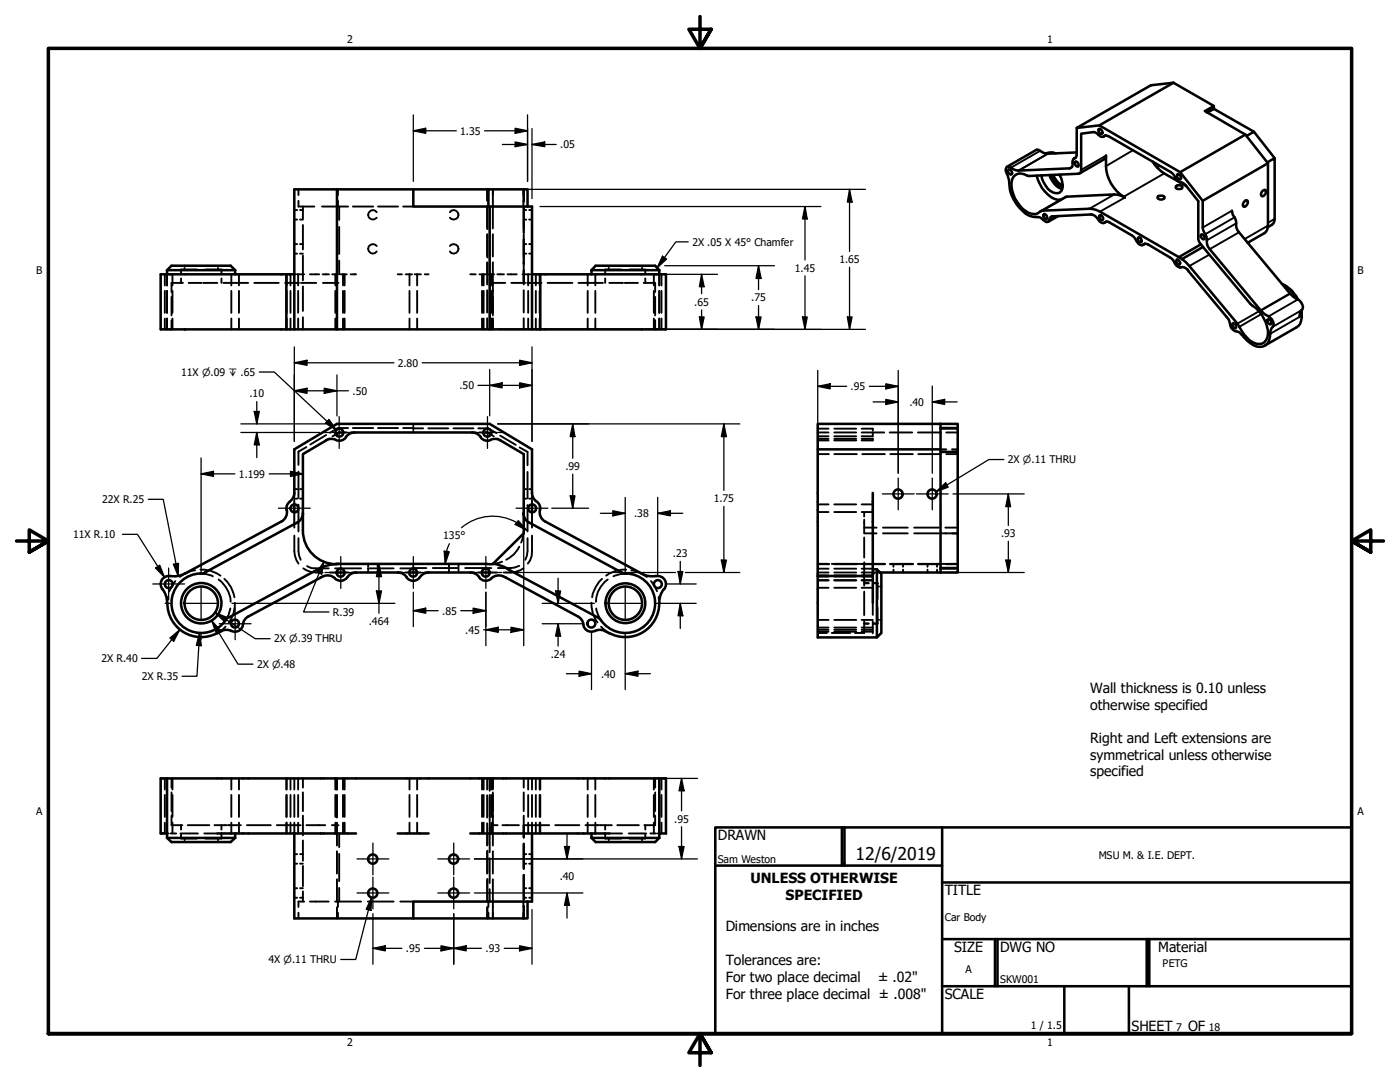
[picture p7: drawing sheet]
<svg xmlns="http://www.w3.org/2000/svg" width="279mm" height="216mm" viewBox="0 0 279 216" stroke-linecap="round" stroke-linejoin="round" font-family="sans-serif">
<!-- layer: Hidden (ANSI) -->
<g fill="none" stroke="#000" stroke-width=".38">
<path d="M59.6 37.8v1.1M67.4 37.8v1.1M97.2 37.8v2.2M97.3 37.8v2.3M98.4 37.8v2.2M104.5 37.8v1.1M104.5 37.8v2.5M32.9 54.7v2.3M32.9 58v4.4M33.3 54.7v2.3M33.3 58v4.4M34.2 59.2v3.7"/>
<path d="M34.4 54.7v2.3M34.4 58v4.4M36.1 55.6v.9M36.5 56.5h-2.3v1.8M36.8 53v.3M36.8 53.5v.3M37.7 56.5h2.6M39.3 53.8h-3.2v.9M40.6 56.5h2.8M41 53.8h3.2v.9M43.5 53v.3M43.5 53.5v.3"/>
<path d="M44.2 55.6v.9M44.6 56.5h4.9M46.2 54.7v2.3M46.2 58v4.4M47.7 54.7v2.3M47.7 58v4.4M50.7 56.5h4.9M56.9 56.5h2.8M57.2 54.7v2.3M57.2 58v4.4M58 54.7v2.3M58 58v4.4"/>
<path d="M58.7 48.7h.6M58.7 50.6h.6M58.7 41.9h.6M58.7 43.8h.6M58.7 54.7h.3M59.2 54.7h1.5M59.5 54.7v2.3M59.5 58v4.4M59.6 40.1v1.1h3.1M59.9 48.7h.6M59.9 50.6h.6M59.9 41.9h.6"/>
<path d="M59.9 43.8h.6M60.1 56.5h3M60.5 41.2v2.4M60.5 44.9v4.9M60.5 51v4.9M60.5 57.2v4.8M61.8 54.7h1.9M64.3 41.2h5.2M64.4 54.7h1.3M64.5 56.5h2.7M66.3 54.7h1.1M66.9 54.7v2.3"/>
<path d="M66.9 58v4.4M67.2 54.7v2.3M67.2 58v4.4M67.4 40.1v1.1M67.4 56.5h.2M67.7 41.2v2.7M67.7 45.3v5.4M67.7 52v2.7M67.9 54.7h1.3M68.5 54.7v2.3M68.5 58v4.4M68.8 54.7v2.3"/>
<path d="M68.8 58v4.4M70 54.7h.9M70.4 41.2h4.1M70.9 54.7h.2M75.2 49.1a.94 .94 0 0 0-1.4-.2 .94 .94 0 0 0 0 1.4 .94 .94 0 0 0 1.4-.1M75.2 42.4a.94 .94 0 0 0-1.4-.2 .94 .94 0 0 0 0 1.4 .94 .94 0 0 0 1.4-.2M75.4 41.2h4M79.4 54.7h.8M80.5 41.2h2M81 54.7h1.2M81.7 54.7v2.3M81.7 58v4.4"/>
<path d="M82.7 54.7h1.3M83.2 54.7v2.3M83.2 58v4.4M84.8 54.7h.7M89.8 42.4a.94 .94 0 0 1 1.4-.2 .94 .94 0 0 1 0 1.4 .94 .94 0 0 1-1.4-.2M89.8 49.1a.94 .94 0 0 1 1.4-.2 .94 .94 0 0 1 0 1.4 .94 .94 0 0 1-1.4-.1M93.9 54.7h.1M94.1 54.7h.8M95.7 54.7h1.3M96.2 54.7v2.3M96.2 58v4.4M96.5 54.7v2.3"/>
<path d="M96.5 58v4.4M97.2 41.1v4.5M97.2 46.7v4.5M97.2 52.3v4.5M97.2 57.9v4.5M97.3 41.2v4.5M97.3 46.8v4.6M97.3 52.5v2.2M97.5 54.7h1.1M97.7 54.7v2.3M97.7 58v4.4M98 54.7v2.3"/>
<path d="M98 58v4.4M98.4 40.1v5.5M98.4 46.7v4.5M98.4 52.3v10.6M98.4 56.5h2.4M99.3 54.7h1.3M101.3 54.7h1.8M102 56.5h2.8M104.3 54.7h1.4M104.5 40.1v1.1M104.5 41.1v5.4M104.5 46.7v10.1"/>
<path d="M104.5 57.9v4.5M104.5 48.7h.5M104.5 50.6h.5M104.5 41.9h.5M104.5 43.8h.5M105.2 56.5h2.9M105.4 54.7v2.3M105.4 58v4.4M105.6 48.7h.6M105.6 50.6h.6M105.6 41.9h.6M105.6 43.8h.6"/>
<path d="M105.9 54.7h.3M106.9 54.7v2.3M106.9 58v4.4M107.7 54.7v2.3M107.7 58v4.4M109.3 56.5h4.9M115.4 56.5h4.9M117.3 54.7v2.3M117.3 58v4.4M118.8 54.7v2.3M118.8 58v4.4M120.8 55.6v.9"/>
<path d="M121.5 53v.3M121.5 53.5v.3M121.6 56.5h2.7M124 53.8h-3.2v.9M124.7 56.5h2.6M125.6 53.8h3.2v.9M128.1 53v.3M128.1 53.5v.3M128.5 56.5h2.2v1.8M128.8 55.6v.9M130.5 54.7v2.3M130.5 58v4.4"/>
<path d="M130.7 59.2v3.7M131.6 54.7v2.3M131.6 58v4.4M132 54.7v2.3M132 58v4.4M32.9 63.6v2.1M33.3 63.6v2.1M34.2 63.9v1.8M34.4 63.6v2.1M46.2 63.6v2.1M47.7 63.6v2.1M57.2 63.6v2.1"/>
<path d="M58 63.6v2.1M59.5 63.6v2.1M60.5 63.3v2.4M66.9 63.6v2.1M67.2 63.6v2.1M68.5 63.6v2.1M68.8 63.6v2.1M81.7 63.6v2.1M83.2 63.6v2.1M96.2 63.6v2.1M96.5 63.6v2.1M97.2 63.5v2.2"/>
<path d="M97.7 63.6v2.1M98 63.6v2.1M98.4 63.5v2.2M104.5 63.5v2.2M105.4 63.6v2.1M106.9 63.6v2.1M107.7 63.6v2.1M117.3 63.6v2.1M118.8 63.6v2.1M130.5 63.6v2.1M130.7 63.9v1.8M131.6 63.6v2.1"/>
<path d="M132 63.6v2.1M58.7 98.4v.7M58.7 99.9v.7M58.7 97.6h.6M58.7 99.5h.6M59.6 94.1v5.3M59.9 97.6h.6M59.9 99.5h.6M61.2 89.2l-1.6 .9v2.7M65.1 86.8l-3.2 1.9M65.7 87.5l-.6 .4M67.1 86.7l-.7 .4"/>
<path d="M68.5 86.3h.7M69.5 85.4h-2.1l-1.6 1M70 86.3h.7M70.4 85.4h4.1M75.4 85.4h4M82.5 85.2v.2h-2M82.5 84.6v.3M82.5 86v.3M84.5 85.5h-2v.3M85.5 85.5h4M90.5 85.5h4M94.2 86.3h.7"/>
<path d="M95.4 85.5h2.1l1.6 .9M95.7 86.3h.8M97.9 86.7l.7 .4M99.3 87.5l.6 .4M99.8 86.9l3.1 1.9M103.7 89.3l1.6 .9v2.6M104.5 97.6h.5M104.5 99.5h.5M105.3 94.2v5.2M105.6 97.6h.6M105.6 99.5h.6M106.2 98.4v.7"/>
<path d="M106.2 99.9v.7M163.2 86.3h2.2M163.2 87.6h2.2M163.2 87.9h2.2M163.2 87.1h2.2M163.2 85.5h2.2M163.2 90.6h2.2M166.5 86.3h4.4M166.5 87.6h4.4M166.5 87.9h4.4M166.5 87.1h4.4M166.5 85.5h4.4"/>
<path d="M166.5 90.6h4.5M172 86.3h4.5M172 87.6h2.2M172 85.5h2.2v.4M172.1 90.6h4.5M174.2 87.5v.4h-2.2M174.2 86.3v.8h-2.2M177.5 86.3h4.6M177.7 90.6h4.5M183.2 86.3h4.5M183.3 90.6h4.5M187.7 89.7h1.1"/>
<path d="M187.7 90.1h1.1M188.8 86.3h2.3M188.8 90.6h2.3M190 89.7h1.1M190 90.1h1.1M33.5 119.1l-.2 1.2M35 116l-1.2 2M36.8 114.5l-.9 .6M38.9 113.8l-.7 .1-1.2 .5M39.9 114.5l1.2 .1 1.4 .4M40 113.7a6.2 6.2 0 0 1 4 1.2M43.6 115.6a6 6 0 0 1 2.4 4.5"/>
<path d="M44.8 115.5a6.2 6.2 0 0 1 2 3.7M58.7 106.9l.2 4 .7 1.6M58.7 102.2v3.1M59.6 107.4v2.6l.1 .9 .3 .8M59.6 100.7v5.3M60.5 113.4a5.4 5.4 0 0 0 3.9 .8M61.3 113l.8 .3 3.5 .1M65.8 114.2h1.4M66.9 113.4h5.2M68.8 114.2h.7M70.3 114.2h.8M73.4 113.4h5.1"/>
<path d="M73.5 112.5v.6M73.5 113.7v.5M75.4 112.5v.6M75.4 113.7v.5M79.4 114.2h.8M79.9 113.4h2.6v.3M81 114.2h.7M82.5 113.1v.2h2.6M82.5 112.5v.3M82.5 114v.2M83.2 114.2h.8M84.8 114.2h.7"/>
<path d="M86.4 113.3h5.2M89.6 112.5v.6M89.6 113.7v.5M91.5 112.5v.6M91.5 113.7v.5M92.8 113.3h5.2M93.9 114.2h.8M95.4 114.2h.8M97.7 114.2h1.4M100.2 112.1l-1.8 .4M103.6 112.9l-1.6 .4h-2.6M103.6 109.1a5.5 5.5 0 0 1-2.6 2.6"/>
<path d="M104.5 113.4a5.7 5.7 0 0 1-4 .8M104.5 106.4l-.5 1.9M105.3 107.4v2.6l-.1 .9-.4 .8M105.3 100.8v5.2M106.2 106.9l-.1 4-.3 .9-.5 .7M106.2 102.2v3.1M120.1 115.5a6.5 6.5 0 0 0-1.9 3.7M121.3 115.6a5.7 5.7 0 0 0-2.4 4.5M125 113.7a6.2 6.2 0 0 0-4 1.2M125 114.5l-1.2 .1-1.4 .4M126 113.8l.8 .1 1.2 .5M128.1 114.5l1 .6"/>
<path d="M129.9 116l.7 .9 .5 1.1M131.4 119.1l.2 1.2M163.2 114.2h2.2M163.2 115h2.2M163.2 114.8h2.2M163.2 115.8h2.2M163.2 117.3h2.2M163.2 102.2h2.2M163.2 100.6h2.2M163.2 113.5h2.2M163.2 112.5h2.2M163.2 112.6h2.2"/>
<path d="M166 112.5h10.6M166.5 114.2h4.4M166.5 115h4.4M166.5 114.8h4.4M166.5 115.8h4.4M166.5 117.3h4.4M166.5 102.2h4.4M166.5 100.6h4.4M166.5 113.5h4.4M166.5 112.6h4.5M172 114.2h2.7M172 115h2.2"/>
<path d="M172 114.8h2.2M172 115.8h2.2M172 117.3h2.2M172 102.2h2.2M172 100.6h2.2M172 113.5h2.2M172.1 112.6h4.5M172.5 102.4v.7M172.5 103.7v2.6M172.5 107.3v4M172.5 112.2v2.1M172.5 114.4v2.4"/>
<path d="M172.5 118v4.7M172.5 105.3h2.4M172.5 106.4h2.4M172.5 116.4h.9M172.5 116.3h.9M174.2 116.3l.9 .1M174.2 116.4h.9M175.1 114.2h.5M175.1 116.4v3.2M175.1 117h.3M175.6 117h.3M176.2 105.3h5"/>
<path d="M176.2 106.4h5M177.7 112.5h4.5M177.7 112.6h4.5M178.3 112.5v.6M178.3 113.7v.5M180.2 112.5v.6M180.2 113.7v.5M182.4 105.3h5M182.4 106.4h5M183.3 112.5h7.8M183.3 112.6h4.5M185.1 112.5v.6"/>
<path d="M185.1 113.7v.5M187 112.5v.6M187 113.7v.5M187.7 106.4h3.4M188.7 105.3h2.4M188.8 112.6h2.3M45 125l-1.6 1.4M46 121.4l-.4 1.3-.6 1.1M46.9 120.3a5.9 5.9 0 0 1-1.2 3.9M118 120.3a5.9 5.9 0 0 0 1.3 3.9M119 121.4l.4 1.3 .6 1.1M120 125l1.6 1.4"/>
<path d="M163.2 125.7h2.2M163.2 126h2.2M163.2 125.2h2.2M163.2 123.7h2.2M163.2 126.3h1.8M166 126.3h3.7M166.5 125.7h4.4M166.5 126h4.4M166.5 125.2h4.4M166.5 123.7h4.4M172 125.7h2.2M172 126h2.2"/>
<path d="M172 125.2h2.2M172 123.7h2.2M172.5 124v2.3h-1.9M172.5 124.4h.9M172.5 124.5h.9M174.2 120.3v2.4M174.2 124v2.4M174.2 124.4h.9M175.1 121.2v3.3h-.9M175.1 123.7h.3M175.6 123.7h.3M32.9 155.3v2.2"/>
<path d="M32.9 158.6v4.4M33.3 155.3v2.2M33.3 158.6v4.4M34.2 155.3v1.9M34.2 158.1v3.8M34.4 155.3v2.2M34.4 158.6v4.4M46.2 155.3v2.2M46.2 158.6v4.4M47.7 155.3v2.2M47.7 158.6v4.4M57.1 155.3v2.2"/>
<path d="M57.1 158.6v4.4M57.2 155.3v2.2M57.2 158.6v4.4M58 155.3v2.2M58 158.6v4.4M58.7 155.3v2.2M58.7 158.6v4.4M59.5 155.3v2.2M59.5 158.6v4.4M60.5 155.3v1.9M60.5 158.1v3.8M66.9 155.3v2.2"/>
<path d="M66.9 158.6v4.4M67.2 155.3v2.2M67.2 158.6v4.5M68.5 155.3v2.2M68.5 158.6v4.4M68.8 155.3v2.2M68.8 158.6v4.4M81.7 155.3v2.2M81.7 158.6v4.4M83.2 155.3v2.2M83.2 158.6v4.4M96.2 155.3v2.2"/>
<path d="M96.2 158.6v4.4M96.5 155.3v2.2M96.5 158.6v4.4M97.2 155.3v2.2M97.2 158.7v4.4M97.7 155.3v2.5M97.7 158.6v5.3M98 155.3v2.2M98 158.6v4.4M98.4 155.3v2.2M98.4 158.1v10.6M104.5 155.3v1.9"/>
<path d="M104.5 158.1v3.8M105.4 155.3v2.2M105.4 158.6v4.4M106.2 155.3v2.2M106.2 158.6v4.4M106.9 155.3v2.2M106.9 158.6v4.4M107.7 155.3v2.2M107.7 158.6v4.4M107.8 155.3v2.2M107.8 158.6v4.4M117.3 155.3v2.2"/>
<path d="M117.3 158.6v4.4M118.8 155.3v2.2M118.8 158.6v4.4M130.5 155.3v2.2M130.5 158.6v4.4M130.7 155.3v1.9M130.7 158.1v3.8M131.6 155.3v2.2M131.6 158.6v4.4M132 155.3v2.2M132 158.6v4.4M32.9 164.1v2.2"/>
<path d="M33.3 164.1v2.2h.4M34 166.3h1.2M34.2 162.8v1.9h2.2M34.4 164.1v2.2M36 166.3h.8M36.1 166.4v.9h3.2M36.1 164.7v.8M36.8 167.3v.2M36.8 167.8v.2M37 166.3h2.5M37.5 164.7h4.3M40.8 166.3h2.6"/>
<path d="M42.8 164.7h2.4M43.5 167.3v.2M43.5 167.8v.2M44.2 166.4v.9h-3.2M44.2 164.7v.8M45.5 164.7h2.6M46.2 164.1v2.2M47.7 164.1v2.2M49.3 164.7h4.7M55.2 164.7h4.8M57.1 164.1v2.2M57.2 164.1v2.2"/>
<path d="M58 164.1v2.2M58.7 164.1v2.2M58.7 170.4h.6M58.7 172.3h.6M58.7 177.2h.6M58.7 179.1h.6M59.5 164.1v2.2M59.9 170.4h.6M59.9 172.3h.6M59.9 177.2h.6M59.9 179.1h.6M60.5 162.8v3.9"/>
<path d="M60.5 167.7v4.1M60.5 172.8v4M60.5 177.9v2M60.7 179.9h-1.1v1.1M61.2 164.7h3.7M61.8 179.9h3.8M66.2 164.7h1.4M66.9 179.9h5.2M66.9 164.1v2.2M67.2 164.1v4.6M67.2 169.9v4.4M67.2 175.5v4.4"/>
<path d="M67.4 179.9v1.1M67.7 166.3v2.7M67.7 170.4v5.4M67.7 177.2v2.7M68.5 164.1v2.2M68.8 164.1v2.2M73.4 179.9h5.1M79.9 179.9h2.6M81.7 164.1v2.2M83.2 164.1v2.2M96.2 164.1v2.2M96.5 164.1v2.2"/>
<path d="M97.2 164.3v4.4M97.2 169.9v4.4M97.2 175.5v4.4M97.3 166.3v2.3M97.3 169.7v4.5M97.3 175.4v4.5M97.5 179.9v1.1M97.7 164.1v6M97.7 171.3v4.9M97.7 177.4v2.5M98 164.1v2.2M98.4 164.7h.9"/>
<path d="M98.4 169.9v4.4M98.4 175.5v5.5M100.3 164.7h3.3M104.5 179.9v1.1M104.5 170.4h.5M104.5 172.3h.5M104.5 177.2h.5M104.5 179.1h.5M104.5 162.8v4.3M104.5 168.3v5.1M104.5 174.6v4.9M104.8 164.7h4.8"/>
<path d="M105.4 164.1v2.2M105.6 170.4h.6M105.6 172.3h.6M105.6 177.2h.6M105.6 179.1h.6M106.2 164.1v2.2M106.9 164.1v2.2M107.7 164.1v2.2M107.8 164.1v2.2M110.8 164.7h4.8M116.8 164.7h2.7M117.3 164.1v2.2"/>
<path d="M118.8 164.1v2.2M119.7 164.7h2.4M120.8 166.4v.9h3.2M120.8 164.7v.8M121.5 167.3v.2M121.5 167.8v.2M121.6 166.3h2.5M123.2 164.7h4.3M125.5 166.3h2.5M128.1 166.3h.9M128.1 167.3v.2M128.1 167.8v.2"/>
<path d="M128.8 166.4v.9h-3.2M128.8 164.7v.8M129.8 166.3h1.1M130.5 164.1v2.2M130.7 162.8v1.9h-2.1M131.6 164.1v2.2h-.3M132 164.1v2.2M59.6 182.1v1.2M67.2 181v2.3M67.4 182.1v1.2M97.2 181v2.3M97.3 181v2.3"/>
<path d="M97.5 182.1v1.2M98.4 181v2.3M104.5 182.1v1.2M104.5 180.8v2.5"/>
</g>
<!-- layer: Visible (ANSI) -->
<g fill="none" stroke="#000" stroke-width=".51">
<path d="M234.2 16.5l8.1 4.6-1.8 1.1 8 4.7 4.5 5.7M67.2 37.8v27.9M82.5 37.8h15M201.3 33.8a.72 .72 0 0 1 .6 .9l-.2 .2a.72 .72 0 0 1-.4-1.1zM206.9 35.1a6.5 6.5 0 0 0 4.2 4.8l.6-.1M209.4 34.9a4.2 4.2 0 0 0 2.6 2.8M209.7 34.9a3.6 3.6 0 0 0 2.4 2.4M210.2 34.9a3.6 3.6 0 0 0 1.9 2.1M210.7 30.6a2.25 2.25 0 0 0-2 .1M211.4 34.9a2.83 2.83 0 0 1 .2 3.5 2.27 2.27 0 0 1-2.9-1.4l-.7-1.3-.2-.7M214.6 32.3l.1-.1a.72 .72 0 0 1 .4 1.1 .66 .66 0 0 1-.5-1zM214.7 31.4l-.5 .3"/>
<path d="M214.9 25.5v5.4a1.09 1.09 0 0 1-.7 .9l-.1 .3a1.47 1.47 0 0 1-.4 1.4l-.2 .1-10.2 .4a3.1 3.1 0 0 1-1.9-.7l-.3-.1a.88 .88 0 0 0-.2 1.3 6.1 6.1 0 0 1 .6 2.8 8 8 0 0 0 3.9 5.8l1.3 .2a2.89 2.89 0 0 1 2.2 1l.5-.2a.93 .93 0 0 1 .6-.9l7.6-.4a2.07 2.07 0 0 1 1.8 1.3 .86 .86 0 0 0 1.3 .2l.3-.1 .4 .2 4.4 2.5 .7 .7a2.28 2.28 0 0 0 1.4 1.4 .91 .91 0 0 1 1.2-.2l4.4 2.6a2.79 2.79 0 0 1 1.1 1.4 1.14 1.14 0 0 0 1.4 .5 1.65 1.65 0 0 1 1.2 .9l7.7 9.1a2.77 2.77 0 0 1 .7 1.7 1.64 1.64 0 0 0 1.4 1.2l.8 .5a5.5 5.5 0 0 0 3.7 2.5 1.96 1.96 0 0 0 1.9-1.9 3.2 3.2 0 0 1 .7-2.3 1.98 1.98 0 0 0-1.4-2.1l-1.1-1-10.2-12.2a2.47 2.47 0 0 1-.5-2.1l-.9-2.2v-5.3M214.9 30.4l-5.8 .3a3.3 3.3 0 0 1-1.8-.8h-.5l-5.8 3.4M214.9 25.5l14.8-8.5 4.5-.5-14.8 8.5zM215.5 34.6l4.9-2.8 .3-.7a8.2 8.2 0 0 0 3.8 8.3l-.7-.3-1.4-.3-9.5 .4-5.2 3M219.2 25.8l.1-.1a.72 .72 0 0 1 .7 1h-.2a.79 .79 0 0 1-.6-.9zM219.4 25l16.1 9.4M220.7 27l-.5 .2M230 32.2a7.1 7.1 0 0 0 2.3 2.4l4.5 2.5M231.2 39.1a1.16 1.16 0 0 1 1.2 .2v.3a1.03 1.03 0 0 1-1.4 0v-.3zM234.6 37.3a.74 .74 0 0 1 .8-.4 .74 .74 0 0 1 .6 .6 .79 .79 0 0 1-1.4-.2zM235 34.7a.74 .74 0 0 1 .6 1.1 .65 .65 0 0 1-.6-.3 .65 .65 0 0 1 0-.8zM240.9 22.5l1.4-.8 8 4.6"/>
<path d="M242.3 21.1v.6l-1.4 .7M248.5 26.9l-13 7.5 4.5 5.7 13-7.5M248.8 27.1l1.5-.8 4.1 5.3M251.9 38.2l.5-.4 .2 .2a.94 .94 0 0 1-.7 1.2l-.2-.4zM252.9 32.4l1.5-.8v12.1a1.69 1.69 0 0 1-1.4 1.6M253 32.6v12.4a1.83 1.83 0 0 1-.6 1.5l-3.4 2M33.3 53.9v.8M33.3 53.9h13.6M33.3 53.9l.9-.9h11.8l.9 .9M36.8 54.7h-4.7v11h26.6M37 54.7h21.7M46.9 53.9v.8"/>
<path d="M57.1 54.7v11M97.5 41.2v-3.4h7.8v3.4M97.7 41.2v24.5h8.5v-24.5h-23.7v-3.4h-23.8v27.9h39M106.2 54.7h21.8M107.8 54.7v11M118 53.9v.8M118 53.9h13.6M118 53.9l.9-.9h11.8l.9 .9M128.1 54.7h4.8v11h-26.7M131.6 53.9v.8M208.4 42.7a.72 .72 0 0 1 .5 1.1 .67 .67 0 0 1-.5-1.1zM211.2 43.1l-2 1.2"/>
<path d="M219.5 43l.1-.1a.68 .68 0 0 1 .4 1 .66 .66 0 0 1-.5-.9zM220.8 44.2l-.4 .2M227.2 47.4h.2a.65 .65 0 0 1 .2 1 .68 .68 0 0 1-.4-1zM228.5 48.6l-.5 .3M234.9 51.8a.76 .76 0 0 1 .6 1 .64 .64 0 0 1-.7-.4 .64 .64 0 0 1 .1-.6zM235.3 51.3l-16.5-9.4-1.4-.2-9.6 .4a2.06 2.06 0 0 1-3 .1 6.4 6.4 0 0 1-2.8-6.4 1.85 1.85 0 0 1 2.9-.8l.5 .1 9.8-.4a.59 .59 0 0 0 .6-.8v-7.2l2.4-.3 .7 .2a1.17 1.17 0 0 0 1.4 .6l.2-.1 .7 .1 12.5 7.2 .6 .6 .5 .8a1.18 1.18 0 0 0 1.2 .6l.7 .6 2.4 3.1v7.3a2.01 2.01 0 0 0 .6 1.4l9.8 11.8a7.3 7.3 0 0 1 3.5 6.1 1.87 1.87 0 0 1-.9 1.8 1.87 1.87 0 0 1-2-.2 8.6 8.6 0 0 1-3.1-3.7l-9.6-11.5-1.5-1.4M235.3 51.3l.6 .4M239.6 48.8l-4.3 2.5M239.7 46.8a.61 .61 0 0 1 .6 .3 .61 .61 0 0 1 0 .7 .66 .66 0 0 1-.6-1zM240.1 49.3l-4.2 2.4M245.9 42a2.77 2.77 0 0 0 .7 1.8l.1 .8a2.16 2.16 0 0 0 .6 1.8l10.1 12.1M248.3 40.3l.2-.3 .5 .1a.94 .94 0 0 1-.7 1.2l-.3-.4z"/>
<path d="M255.8 56.6a6.6 6.6 0 0 1 3 3.1M256.2 56.8l.5 .3a6 6 0 0 1 2.4 2.7M257.5 58.6l1 .9a1.98 1.98 0 0 1 1.5 2.1 1.89 1.89 0 0 0-.7 1.6M246 64.6l.1-.1a.72 .72 0 0 1 .5 1 .66 .66 0 0 1-.6-.9zM253 63.8l.2-.1a.68 .68 0 0 1 .4 1 .72 .72 0 0 1-.6-.9zM259.7 62a2.91 2.91 0 0 1-1 3.3l-6.3 3.7M259.7 61.9l.1 1.2M65.1 87.9l-4.6 2.7v11.8a11.6 11.6 0 0 0 .6 6.3 6.7 6.7 0 0 0 6 3.9M67 87.8a2.13 2.13 0 0 0-2 .1M68.5 86.3h-.8l-.6 .4M69.1 87.2a1.62 1.62 0 0 1-2 .6M94.2 86.3h-23.4a2.13 2.13 0 0 0-1.8 .9"/>
<path d="M94.2 86.3a2.13 2.13 0 0 1 1.8 .9M95.9 87.2a1.62 1.62 0 0 0 2 .6M96.5 86.3h.8l.6 .4M97.9 87.8a2.13 2.13 0 0 1 2 .1l4.6 2.7v14.7M163.2 89.7v37.5h11.8v-13.6M174.2 98.4v16M187.7 84.6h3.4v.8M187.7 84.6v29.6M187.7 84.6h-24.5v5.1h24.5M187.7 85.4l3.4 .1M187.7 90.2h3.4v23.1M187.7 85.5h3.4v4.7"/>
<path d="M32.4 117.5l.7 1.3 .2 1.4M34 115a1.62 1.62 0 0 0-1.7 .7 1.62 1.62 0 0 0 .1 1.9M36.8 114.5l-1.4 .4h-1.4M40 114.4a5.9 5.9 0 0 0-5.1 8.8 5.9 5.9 0 0 0 10.1 .6M56.1 104.1l-19.2 10.4M57.2 101.7a2.13 2.13 0 0 1-1 2.4M58.7 100.6v1.6M60.5 102.4a2.13 2.13 0 0 1-1.2 1.9l-18.4 9.9-.9 .3M64 115.3l-14.4 7.7a2.13 2.13 0 0 0-1.1 1.6M64.5 115a2.13 2.13 0 0 1 2.4 .4M64.5 115l-.5 .2M67.1 112.5h30.1"/>
<path d="M67.2 114.2h1.6M67.6 112.5l-1.8 .2-1.7 .6-18.4 9.9M69.3 115.2a1.62 1.62 0 0 1-2.5 .2M71.1 114.2h8.3M71.1 114.2a2.13 2.13 0 0 0-1.8 1M79.4 114.2a2.13 2.13 0 0 1 1.8 1M81.1 115.2a1.62 1.62 0 0 0 2.7 0M81.7 114.2h1.5M85.5 114.2h8.4M85.6 114.2a2.13 2.13 0 0 0-1.8 1M93.9 114.2a2.13 2.13 0 0 1 1.7 1M95.6 115.2a1.62 1.62 0 0 0 2.5 .2"/>
<path d="M96.2 114.2h1.5M97.2 112.6h1.1M98.4 112.5l1.4 .3 1.4 .6M100.4 115l.6 .3M100.4 115a2.13 2.13 0 0 0-2.3 .4M101 115.3l14.3 7.7M101.2 113.5l18.1 9.7M104.5 102.4a2.13 2.13 0 0 0 1.1 1.9M104.5 105.3v1.1M104.5 106.4l-6.1 6.1M105.6 104.3l18.5 9.9M106.2 100.6v1.6"/>
<path d="M107.1 100.1a2.13 2.13 0 0 1-.9-1.8v-8.6l-8.5-5.1h-30.5l-8.5 5.1v8.7a2.59 2.59 0 0 1-1.1 2 1.62 1.62 0 0 0-.4 1.4M107.1 100.1a1.62 1.62 0 0 1 .7 1.7M107.7 101.7a2.1 2.1 0 0 0 1.1 2.4l19.3 10.4M124.1 114.2l.9 .3M125 114.4a6 6 0 0 1 4.9 9 6 6 0 0 1-10.2 .1l-.5-.4M128.1 114.5l1.4 .4h1.4M131 115a1.62 1.62 0 0 1 1.7 .7 1.62 1.62 0 0 1-.2 1.9M132.5 117.5l-.5 .8-.3 1a8 8 0 0 1-2.1 5.9 6.8 6.8 0 0 1-8 1.1M163.2 114.9h11M174.2 114.9v5.4M174.2 114.5v.4M174.2 113.6h.8"/>
<path d="M175 113.6l.9 .9v11.8l-.9 .9M175.6 114.2h12.1M187.7 113.3h3.4M187.7 113.4h3.4M191.1 113.4v.8h-3.4M191.1 113.3v.1M33.4 120.2a6.8 6.8 0 0 0 10 6.1M44.2 125.9l-.8 .5M45.7 123.1l-.7 .7M48.5 124.6a1.73 1.73 0 0 1-2.7 1.1 2.13 2.13 0 0 0-1.6 .2M115.3 123a2.13 2.13 0 0 1 1.1 1.6M116.4 124.6a1.73 1.73 0 0 0 2.7 1.1 2.13 2.13 0 0 1 1.6 .2"/>
<path d="M120.7 125.9l.9 .5M33.3 155.3v11.9M131.6 155.3v11.9M33.3 166.3h-1.2v-11h100.8v11h-1.3M33.3 167.2h13.6M33.3 167.2l.9 .8h11.8l.9-.8M43.4 166.3h27.7M46.9 166.3v.9M58.7 166.3v17h23.8v-3.4h23.7v-13.6M79.4 166.3h6.1M93.9 166.3h27.7M105.3 179.9v3.4h-22.8"/>
<path d="M118 166.3v.9M118 167.2h13.6M118 167.2l.9 .8h11.8l.9-.8"/>
<circle cx="67.7" cy="86.3" r=".79"/>
<circle cx="97.3" cy="86.3" r=".79"/>
<circle cx="179.2" cy="98.6" r=".92"/>
<circle cx="186" cy="98.6" r=".92"/>
<circle cx="33.7" cy="116.6" r=".79"/>
<circle cx="58.8" cy="101.4" r=".79"/>
<circle cx="68" cy="114.3" r=".79"/>
<circle cx="82.5" cy="114.3" r=".79"/>
<circle cx="96.9" cy="114.3" r=".79"/>
<circle cx="106.2" cy="101.4" r=".79"/>
<circle cx="131.3" cy="116.6" r=".79"/>
<circle cx="40.2" cy="120.4" r="3.3"/>
<circle cx="40.2" cy="120.4" r="4"/>
<circle cx="46.9" cy="124.4" r=".79"/>
<circle cx="118" cy="124.4" r=".79"/>
<circle cx="124.8" cy="120.4" r="3.3"/>
<circle cx="124.8" cy="120.4" r="4"/>
<circle cx="74.4" cy="171.4" r=".92"/>
<circle cx="74.4" cy="178.2" r=".92"/>
<circle cx="90.5" cy="178.2" r=".92"/>
<circle cx="90.5" cy="171.4" r=".92"/>
</g>
<g fill="#000">
<circle cx="235.9" cy="51.7" r=".25"/>
<circle cx="98.4" cy="112.5" r=".25"/>
</g>
<!-- layer: Hidden (ANSI) -->
<g fill="#000">
<circle cx="174.2" cy="114.5" r=".19"/>
<circle cx="174.2" cy="114.4" r=".19"/>
<circle cx="33.3" cy="166.3" r=".19"/>
<circle cx="131.6" cy="166.3" r=".19"/>
</g>
<!-- layer: Visible Narrow (ANSI) -->
<g fill="none" stroke="#000" stroke-width=".38">
<path d="M203.3 34l5.8-3.3-5.8 3.3M207.6 30.1l-5.9 3.4M212.9 39.2l-4.9 2.8M213.9 33.3l-.4 .3M214.7 31.5l-.3 .1M220.6 27.1l-.3 .1M220.7 31.1l-4.9 2.8M222.4 38.8l-5 2.9M224.5 39.4l-5 2.8M226.1 30l-5.4 3.1M231.5 33.1l-.6 .4M232.3 34.6l-8 4.6"/>
<path d="M210.6 43.1l-1.2 .7M220.8 44.2l-.3 .2M228.4 48.6l-.2 .2M241.4 50.8l-4 2.3M245.9 42l-5.9 3.4M246.4 43.4l-5.9 3.3M246.7 44.6l-5.8 3.3M247.3 46.4l-5.9 3.3M253 45l-4.6 2.7M254.4 43.7l-1.4 .7M257.4 58.5l-5.8 3.4M257.5 58.6l-5.8 3.4"/>
<path d="M259 59.8l-5.8 3.3M251.3 62.1l-4.3 2.5M251.7 62.7l-4.4 2.5M259.3 63.2l-5.8 3.4M259.8 61.8l-5.8 3.4"/>
</g>
<!-- layer: Border (ANSI) -->
<path d="M139.7 3.3v6.4l-2.2-3.9h4.4l-2.2 3.9 2.2-3.9M3.3 107.9h6.4l-3.9-2.2v4.5l3.9-2.3-3.9 2.3M276.1 107.9h-6.4l3.9-2.2v4.5l-3.9-2.3 3.9 2.3M9.7 206.2v-196.5h260v196.5h-260h260M141.9 210.1l-2.2-3.9 2.2 3.9h-4.4l2.2-3.9v6.4" fill="none" stroke="#000" stroke-width=".7"/>
<!-- layer: Title (ANSI) -->
<g fill="none" stroke="#000" stroke-width=".51">
<path d="M142.7 165.1h127v41.1h-127zM142.7 172.7h45.3M168 165.1v7.6M168.5 165.1v7.6M188 176.1h81.7M188 165.1v41.1M188 187.4h81.7M188 196.8h81.7M198.6 187.4v9.4M199.1 187.4v9.4M212.4 196.8v9.4M225.3 196.8v9.4"/>
<path d="M228.9 187.4v9.4M229.4 187.4v9.4"/>
</g>
<!-- layer: Dimension (ANSI) -->
<g fill="none" stroke="#000" stroke-width=".25">
<path d="M82.5 26.1l2.5-.5v1zM82.5 26.1h8.6M82.5 22.9v13.3M96.7 26.1h8.6M99.1 37.8h73.6M100.3 28.8h5M102.8 28.3l2.5 .5-2.5 .5zM102.8 25.6l2.5 .5-2.5 .5zM105.3 22.9v13.3M106.2 28.8l2.5-.5v1zM106.2 25.7v13.9M106.2 28.8h4.8"/>
<path d="M169.5 37.8l.6 2.5h-1zM169.5 37.8v12.4M107.8 41.2h56M129.6 54.7h13.6M132.7 53h21.9M140 54.7l.5 2.5h-.9zM140 54.7v3.9M151.4 53l.5 2.6h-1zM151.4 53v4.8M160.7 41.2l.4 2.5h-1zM160.7 41.2v10.7M160.7 55.1v10.6"/>
<path d="M169.5 53.3v12.4M51.8 74.2h2.9l12.4 11.6M58.7 72.4l2.6-.5v1zM58.7 78l2.6-.5v1zM58.7 72.4h19.9M58.7 69.2v18.9M58.7 78h10.8M64.7 77.5l2.5 .5-2.5 .5zM67.2 74.8v8.2M84.3 72.4h21.9M95.4 76.9h10.8M97.7 76.9l2.5-.5v1z"/>
<path d="M97.7 73.7v9.3M99.3 65.7h73.4M103.7 71.9l2.5 .5-2.5 .5zM103.7 76.4l2.5 .5-2.5 .5zM106.2 69.2v18.9M139.6 63.2h.9l-.5 2.5zM140 61.8v3.9M150.9 63.2h1l-.5 2.5zM151.4 61v4.7M160.1 63.2h1l-.4 2.5zM163.2 77.1l2.5-.5v1zM163.2 77.1h5.8"/>
<path d="M163.2 73.9v14.2M169.1 63.2h1l-.6 2.5zM173.5 77.1h5.8M176.8 76.6l2.5 .5-2.5 .5zM176.8 79.7l2.5 .5-2.5 .5zM179.3 73.9v20.5M186.1 77v17.4M29.6 99.6h3l3 15.3M40.1 94.6l2.5-.6v1.1zM40.1 94.6h6.8M40.1 91.4v21.8M48.1 84.6h16.9"/>
<path d="M48.1 86.3h15.7M50.7 82.1h1.1l-.6 2.5zM51.2 86.3l.6 2.5h-1.1zM51.2 80.1v4.5M51.2 86.3v5M53.7 94.6h6.8M58 94l2.5 .6-2.5 .5zM65.7 83.7l1.4 2.1-2.1-1.3zM99.3 84.6h48.3M113.8 98.9h.9l-.4 2.5zM114.3 84.6l.4 2.5h-.9zM114.3 84.6v6.8"/>
<path d="M114.3 94.6v6.8M124.8 99.3v14.6M131.3 99.3v15.6M144.5 84.6l.5 2.5h-1zM144.5 84.6v13.3M174.2 80.2h5.1M186.1 80.2l2.4-.5v1zM186.1 80.2h4.9M186.8 98.1l1.9-1.8 .5 .9zM190.2 98.6h14.2M200.3 91.7h-2.9l-10.6 6.4M201.2 98.6l.5 2.5h-1z"/>
<path d="M201.2 98.6v6.2M24.4 106.6h3l5.4 8.6M31.1 113.3l.8-.5 .9 2.4zM34.6 112.6l1-.2v2.5zM64.6 112.1l-.4 2.5-1-.4zM64.6 112.1l-4 10h5.1M75.1 117.9h1l-.5 2.5zM75.6 112.5l.5 2.6h-1zM75.6 112.5v9.9M82.5 118.2v6.8M88.6 110l1.1 .1-.9 2.4zM89.2 110l-.4 2.5"/>
<path d="M89.7 108.5l-.6 1.6M97 118.2v10.6M100.9 114.2h23.8M103.1 104.3a9.6 9.6 0 0 0-11 1M103.1 104.3l2 1.5M103.4 103.9l1.7 1.9-2.3-1.2zM104.5 104v.1M104.5 106.4v22.4M110.1 101.4h7.4M110.9 117.9h1l-.5 2.5zM111.4 115.4v5M119.8 102.4h5"/>
<path d="M122.3 101.9l2.5 .5-2.5 .5zM124.9 114.2h9.9M131.3 102.4l2.5-.5v1zM131.3 102.4h5M132.8 116.5h6.1M135.3 114h1l-.5 2.5zM135.8 112v4.5M136.8 114.2h10.8M144 111.8h1l-.5 2.4zM144.5 101v13.2M189.3 114.2h15.1M200.7 111.8h1l-.5 2.4z"/>
<path d="M201.2 108v6.2M33.9 127.3l2-1.6-1.2 2.3zM35.9 125.7l-4.6 5.7h-3M39.8 126.3l.4 2.5h-1zM39.8 126.3l-.5 8.6h-3M42.2 123.8l1.7 1.9-.8 .5zM42.2 123.8l5.3 8.7h3M42.9 122.2l2.4 1-.5 .8zM42.9 122.2l8 5.2h3M47.4 120.4h31.4M82.5 121.9l2.5-.6v1.1zM82.5 121.9h4.9"/>
<path d="M91.9 121.9h5.1M94.4 121.3l2.6 .6-2.6 .5zM96.5 125.7h8M97 125.7l2.4-.5v1zM102 125.2l2.5 .5-2.5 .5zM108.2 120.4h10.1M108.2 124.5h8.3M111.4 124.5l.5 2.4h-1zM111.4 124.5v4.4M113 134.4h5M115.6 133.9l2.4 .5-2.4 .5zM118 126v11.6"/>
<path d="M124.8 134.4l2.5-.5v1zM124.8 126.9v10.7M124.8 134.4h5M131.3 120.4h7.6M135.8 120.4l.5 2.5h-1zM135.8 120.4v5M95.4 155.3h43.8M136 155.3l.5 2.5h-1zM136 155.3v6.5M74.2 179.1l-.2 2.6-.9-.3zM74.2 179.1l-3.2 12.4h-3M94.7 171.4h44.5"/>
<path d="M94.7 178.2h21.6M112.6 168.9h1.1l-.5 2.5zM113.2 178.2l.5 2.5h-1.1zM113.2 166.4v5M113.2 178.2v5M135.5 168.9h1l-.5 2.5zM136 165v6.4M74.4 189.2l2.5-.5v1zM74.4 189.2h5.8M74.4 182.3v10.1M84.7 189.2h11.4M88 188.7l2.6 .5-2.6 .5z"/>
<path d="M90.6 189.2l2.4-.5v1zM90.6 182.3v10.1M100.6 189.2h5.6M103.7 188.7l2.5 .5-2.5 .5zM106.2 181.5v10.9"/>
</g>
<g fill="#000">
<path d="M82.5 26.1l2.5-.5v1z" fill-rule="evenodd"/>
<path d="M102.8 28.3l2.5 .5-2.5 .5z" fill-rule="evenodd"/>
<path d="M102.8 25.6l2.5 .5-2.5 .5z" fill-rule="evenodd"/>
<path d="M106.2 28.8l2.5-.5v1z" fill-rule="evenodd"/>
<path d="M140 54.7l.5 2.5h-.9z" fill-rule="evenodd"/>
<path d="M151.4 53l.5 2.6h-1z" fill-rule="evenodd"/>
<path d="M160.7 41.2l.4 2.5h-1z" fill-rule="evenodd"/>
<path d="M169.5 37.8l.6 2.5h-1z" fill-rule="evenodd"/>
<path d="M58.7 72.4l2.6-.5v1z" fill-rule="evenodd"/>
<path d="M58.7 78l2.6-.5v1z" fill-rule="evenodd"/>
<path d="M64.7 77.5l2.5 .5-2.5 .5z" fill-rule="evenodd"/>
<path d="M97.7 76.9l2.5-.5v1z" fill-rule="evenodd"/>
<path d="M103.7 71.9l2.5 .5-2.5 .5z" fill-rule="evenodd"/>
<path d="M103.7 76.4l2.5 .5-2.5 .5z" fill-rule="evenodd"/>
<path d="M139.6 63.2h.9l-.5 2.5z" fill-rule="evenodd"/>
<path d="M150.9 63.2h1l-.5 2.5z" fill-rule="evenodd"/>
<path d="M160.1 63.2h1l-.4 2.5z" fill-rule="evenodd"/>
<path d="M163.2 77.1l2.5-.5v1z" fill-rule="evenodd"/>
<path d="M169.1 63.2h1l-.6 2.5z" fill-rule="evenodd"/>
<path d="M176.8 76.6l2.5 .5-2.5 .5z" fill-rule="evenodd"/>
<path d="M186.1 80.2l2.4-.5v1z" fill-rule="evenodd"/>
<path d="M40.1 94.6l2.5-.6v1.1z" fill-rule="evenodd"/>
<path d="M50.7 82.1h1.1l-.6 2.5z" fill-rule="evenodd"/>
<path d="M51.2 86.3l.6 2.5h-1.1z" fill-rule="evenodd"/>
<path d="M58 94l2.5 .6-2.5 .5z" fill-rule="evenodd"/>
<path d="M65.7 83.7l1.4 2.1-2.1-1.3z" fill-rule="evenodd"/>
<path d="M113.8 98.9h.9l-.4 2.5z" fill-rule="evenodd"/>
<path d="M114.3 84.6l.4 2.5h-.9z" fill-rule="evenodd"/>
<path d="M144.5 84.6l.5 2.5h-1z" fill-rule="evenodd"/>
<path d="M176.8 79.7l2.5 .5-2.5 .5z" fill-rule="evenodd"/>
<path d="M186.8 98.1l1.9-1.8 .5 .9z" fill-rule="evenodd"/>
<path d="M31.1 113.3l.8-.5 .9 2.4z" fill-rule="evenodd"/>
<path d="M34.6 112.6l1-.2v2.5z" fill-rule="evenodd"/>
<path d="M64.6 112.1l-.4 2.5-1-.4z" fill-rule="evenodd"/>
<path d="M75.1 117.9h1l-.5 2.5z" fill-rule="evenodd"/>
<path d="M75.6 112.5l.5 2.6h-1z" fill-rule="evenodd"/>
<path d="M88.6 110l1.1 .1-.9 2.4z" fill-rule="evenodd"/>
<path d="M103.4 103.9l1.7 1.9-2.3-1.2z" fill-rule="evenodd"/>
<path d="M110.9 117.9h1l-.5 2.5z" fill-rule="evenodd"/>
<path d="M122.3 101.9l2.5 .5-2.5 .5z" fill-rule="evenodd"/>
<path d="M131.3 102.4l2.5-.5v1z" fill-rule="evenodd"/>
<path d="M135.3 114h1l-.5 2.5z" fill-rule="evenodd"/>
<path d="M144 111.8h1l-.5 2.4z" fill-rule="evenodd"/>
<path d="M200.7 111.8h1l-.5 2.4z" fill-rule="evenodd"/>
<path d="M201.2 98.6l.5 2.5h-1z" fill-rule="evenodd"/>
<path d="M33.9 127.3l2-1.6-1.2 2.3z" fill-rule="evenodd"/>
<path d="M39.8 126.3l.4 2.5h-1z" fill-rule="evenodd"/>
<path d="M42.2 123.8l1.7 1.9-.8 .5z" fill-rule="evenodd"/>
<path d="M42.9 122.2l2.4 1-.5 .8z" fill-rule="evenodd"/>
<path d="M82.5 121.9l2.5-.6v1.1z" fill-rule="evenodd"/>
<path d="M94.4 121.3l2.6 .6-2.6 .5z" fill-rule="evenodd"/>
<path d="M97 125.7l2.4-.5v1z" fill-rule="evenodd"/>
<path d="M102 125.2l2.5 .5-2.5 .5z" fill-rule="evenodd"/>
<path d="M111.4 124.5l.5 2.4h-1z" fill-rule="evenodd"/>
<path d="M115.6 133.9l2.4 .5-2.4 .5z" fill-rule="evenodd"/>
<path d="M124.8 134.4l2.5-.5v1z" fill-rule="evenodd"/>
<path d="M135.8 120.4l.5 2.5h-1z" fill-rule="evenodd"/>
<path d="M136 155.3l.5 2.5h-1z" fill-rule="evenodd"/>
<path d="M112.6 168.9h1.1l-.5 2.5z" fill-rule="evenodd"/>
<path d="M135.5 168.9h1l-.5 2.5z" fill-rule="evenodd"/>
<path d="M74.2 179.1l-.2 2.6-.9-.3z" fill-rule="evenodd"/>
<path d="M74.4 189.2l2.5-.5v1z" fill-rule="evenodd"/>
<path d="M88 188.7l2.6 .5-2.6 .5z" fill-rule="evenodd"/>
<path d="M90.6 189.2l2.4-.5v1z" fill-rule="evenodd"/>
<path d="M103.7 188.7l2.5 .5-2.5 .5z" fill-rule="evenodd"/>
<path d="M113.2 178.2l.5 2.5h-1.1z" fill-rule="evenodd"/>
</g>
<!-- layer: Symbol (ANSI) -->
<path d="M132.2 51.1l.8 .6-1.9 1.8zM137.4 48.3h-2.5l-3.8 5.2" fill="none" stroke="#000" stroke-width=".25"/>
<path d="M132.2 51.1l.8 .6-1.9 1.8z" fill-rule="evenodd" fill="#000"/>
<!-- layer: Center Mark (ANSI) -->
<g fill="none" stroke="#000" stroke-width=".25">
<path d="M58.7 98.2v6.4M64.5 86.3h6.4M67.7 83.1v6.4M94.1 86.3h6.4M97.3 83.1v6.4M106.2 98.2v6.4M176.1 98.6h6.3M179.3 95.4v6.3M182.9 98.6h6.3M186.1 95.4v6.3M30.5 116.5h6.3M33.7 113.3v6.4"/>
<path d="M40.1 113.2v1M40.1 117.2v6.4M55.6 101.4h6.3M64.8 114.2h6.4M68 111.1v6.3M79.3 114.2h6.4M82.5 111.1v6.3M93.8 114.2h6.3M97 111.1v6.3M103 101.4h6.3M124.8 113.9v.3M124.8 117.2v6.4"/>
<path d="M33 120.4h1M37 120.4h6.3M40.1 126.6v1M43.8 124.5h6.3M46.3 120.4h1.1M46.9 121.3v6.3M118.3 120.4h.3M121.6 120.4h6.4M124.8 126.6v.3M131 120.4h.3M71.2 171.4h6.4M71.2 178.2h6.4"/>
<path d="M74.4 168.2v6.4M74.4 175v6.4M87.4 171.4h6.3M87.4 178.2h6.3M90.6 168.2v6.4M90.6 175v6.4"/>
</g>
<text font-size="3.5" x="170.8" y="171.6">12/6/2019</text>
<g font-size="2.8">
<text x="217.6" y="138.2">Wall thickness is 0.10 unless</text>
<text x="217.6" y="141.6">otherwise specified</text>
<text x="217.6" y="148.3">Right and Left extensions are</text>
<text x="217.6" y="151.6">symmetrical unless otherwise</text>
<text x="217.6" y="154.9">specified</text>
<text x="143.3" y="167.6">DRAWN</text>
<text x="149.8" y="176.2">UNLESS OTHERWISE</text>
<text x="156.8" y="179.6">SPECIFIED</text>
<text x="188.5" y="178.6">TITLE</text>
<text x="144.8" y="185.9">Dimensions are in inches</text>
<text x="190.4" y="189.9">SIZE</text>
<text x="199.6" y="189.9">DWG NO</text>
<text x="231.1" y="190">Material</text>
<text x="144.8" y="192.5">Tolerances are:</text>
<text x="144.8" y="195.9">For two place decimal</text>
<text x="175.3" y="195.9">± .02&quot;</text>
<text x="144.8" y="199.3">For three place decimal ± .008&quot;</text>
<text x="188.5" y="199.3">SCALE</text>
<text x="225.8" y="205.7">SHEET</text>
<text x="237.1" y="205.7">OF</text>
</g>
<g font-size="2.1">
<text x="69.3" y="8.6">2</text>
<text x="209" y="8.6">1</text>
<text x="91.8" y="26.9">1.35</text>
<text x="111.8" y="29.6">.05</text>
<text x="138.2" y="49">2X .05 X 45° Chamfer</text>
<text x="167.5" y="52.5">1.65</text>
<text x="7.2" y="54.7">B</text>
<text x="158.6" y="54.2">1.45</text>
<text x="270.9" y="54.7">B</text>
<text x="138.6" y="61">.65</text>
<text x="149.9" y="60.1">.75</text>
<text x="36.1" y="74.9">11X ⌀.09 ↧ .65</text>
<text x="79.4" y="73.2">2.80</text>
<text x="91.7" y="77.7">.50</text>
<text x="169.7" y="77.9">.95</text>
<text x="49.8" y="79.2">.10</text>
<text x="70.4" y="78.7">.50</text>
<text x="181.5" y="81">.40</text>
<text x="47.7" y="95.3">1.199</text>
<text x="112.8" y="93.8">.99</text>
<text x="201.1" y="92.5">2X ⌀.11 THRU</text>
<text x="20.4" y="100.4">22X R.25</text>
<text x="142.4" y="100.1">1.75</text>
<text x="14.6" y="107.4">11X R.10</text>
<text x="88.5" y="107.6">135°</text>
<text x="126.6" y="103.2">.38</text>
<text x="199.8" y="107.2">.93</text>
<text x="134.3" y="111.2">.23</text>
<text x="66.4" y="122.9">R.39</text>
<text x="73.6" y="124.7">.464</text>
<text x="88.3" y="122.6">.85</text>
<text x="54.7" y="128.1">2X ⌀.39 THRU</text>
<text x="92.8" y="126.4">.45</text>
<text x="109.9" y="131.3">.24</text>
<text x="20.3" y="132.1">2X R.40</text>
<text x="28.3" y="135.7">2X R.35</text>
<text x="51.3" y="133.3">2X ⌀.48</text>
<text x="120" y="135.2">.40</text>
<text x="7.2" y="162.7">A</text>
<text x="134.6" y="164.1">.95</text>
<text x="270.9" y="162.7">A</text>
<text x="143.3" y="172.1">Sam Weston</text>
<text x="219.3" y="171.4">MSU M. &amp; I.E. DEPT.</text>
<text x="111.7" y="175.6">.40</text>
<text x="188.5" y="183.8">Car Body</text>
<text x="81" y="190">.95</text>
<text x="96.9" y="190">.93</text>
<text x="53.6" y="192.2">4X ⌀.11 THRU</text>
<text x="192.7" y="194.1">A</text>
<text x="199.6" y="196.2">SKW001</text>
<text x="232" y="192.9">PETG</text>
<text x="69.3" y="208.8">2</text>
<text x="205.7" y="205.4">1 / 1.5</text>
<text x="209" y="208.8">1</text>
<text x="234.7" y="205.7">7</text>
<text x="241.2" y="205.7">18</text>
</g>
</svg>
